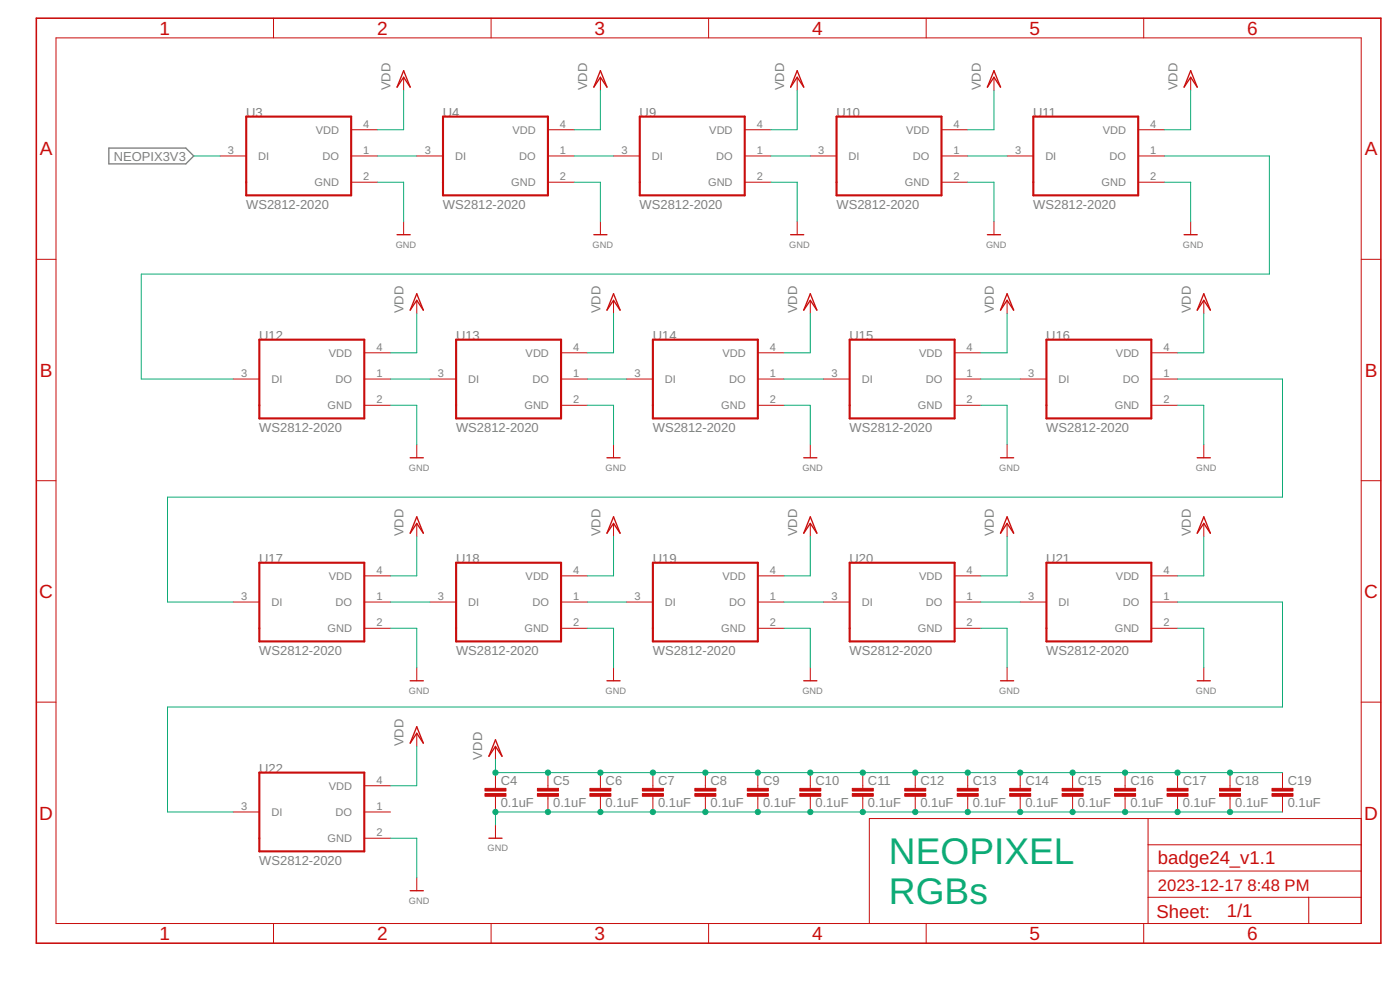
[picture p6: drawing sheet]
<svg xmlns="http://www.w3.org/2000/svg" width="420mm" height="297mm" viewBox="0 0 420 297" stroke-linecap="round" stroke-linejoin="round" font-family="sans-serif">
<path d="M32.7 44.4h23.1l2.3 2.4-2.3 2.4h-23.1z" fill="none" stroke="#808080" stroke-width=".4"/>
<g fill="none" stroke="#c90d0c" stroke-width=".63">
<path d="M73.9 35h31.5v23.6h-31.5zM132.9 35h31.5v23.6h-31.5zM192 35h31.5v23.6h-31.5zM251.1 35h31.5v23.6h-31.5zM310.1 35h31.5v23.6h-31.5zM77.8 101.9h31.5v23.6h-31.5zM136.9 101.9h31.5v23.6h-31.5zM195.9 101.9h31.5v23.6h-31.5zM255 101.9h31.5v23.6h-31.5zM314 101.9h31.5v23.6h-31.5zM77.8 168.8h31.5v23.6h-31.5zM136.9 168.8h31.5v23.6h-31.5z"/>
<path d="M195.9 168.8h31.5v23.6h-31.5zM255 168.8h31.5v23.6h-31.5zM314 168.8h31.5v23.6h-31.5zM77.8 231.8h31.5v23.6h-31.5z"/>
</g>
<g fill="none" stroke="#c90d0c" stroke-width=".3">
<path d="M16.8 11.4h391.7v265.7h-391.7zM82.1 5.5v5.9M147.4 5.5v5.9M212.7 5.5v5.9M278 5.5v5.9M343.2 5.5v5.9M105.4 38.9h7.9M121.1 23.2v3.9M164.4 38.9h7.9M180.2 23.2v3.9M223.5 38.9h7.9M239.2 23.2v3.9"/>
<path d="M282.6 38.9h7.8M298.3 23.2v3.9M341.6 38.9h7.9M357.3 23.2v3.9M66 46.8h7.9M105.4 46.8h7.9M105.4 54.7h7.9M125.1 46.8h7.8M164.4 46.8h7.9M164.4 54.7h7.9M184.1 46.8h7.9M223.5 46.8h7.9"/>
<path d="M223.5 54.7h7.9M243.2 46.8h7.9M282.6 46.8h7.8M282.6 54.7h7.8M302.2 46.8h7.9M341.6 46.8h7.9M341.6 54.7h7.9M10.9 77.8h5.9M121.1 66.5v3.9M180.2 66.5v3.9M239.2 66.5v3.9M298.3 66.5v3.9"/>
<path d="M357.3 66.5v3.9M408.5 77.8h5.9M125.1 90.1v3.9M184.1 90.1v3.9M243.2 90.1v3.9M302.2 90.1v3.9M361.3 90.1v3.9M70 113.7h7.8M109.3 113.7h7.9M109.3 105.9h7.9M129 113.7h7.9M168.4 113.7h7.9"/>
<path d="M168.4 105.9h7.9M188.1 113.7h7.8M227.4 113.7h7.9M227.4 105.9h7.9M247.1 113.7h7.9M286.5 113.7h7.9M286.5 105.9h7.9M306.2 113.7h7.8M345.5 113.7h7.9M345.5 105.9h7.9M109.3 121.6h7.9M125.1 133.4v4"/>
<path d="M168.4 121.6h7.9M184.1 133.4v4M227.4 121.6h7.9M243.2 133.4v4M286.5 121.6h7.9M302.2 133.4v4M345.5 121.6h7.9M361.3 133.4v4M10.9 144.2h5.9M125.1 157v4M184.1 157v4M243.2 157v4"/>
<path d="M302.2 157v4M361.3 157v4M408.5 144.2h5.9M109.3 172.8h7.9M168.4 172.8h7.9M227.4 172.8h7.9M286.5 172.8h7.9M345.5 172.8h7.9M70 180.6h7.8M109.3 180.6h7.9M109.3 188.5h7.9M129 180.6h7.9"/>
<path d="M168.4 180.6h7.9M168.4 188.5h7.9M188.1 180.6h7.8M227.4 180.6h7.9M227.4 188.5h7.9M247.1 180.6h7.9M286.5 180.6h7.9M286.5 188.5h7.9M306.2 180.6h7.8M345.5 180.6h7.9M345.5 188.5h7.9M10.9 210.7h5.9"/>
<path d="M125.1 200.3v4M184.1 200.3v4M243.2 200.3v4M302.2 200.3v4M361.3 200.3v4M408.5 210.7h5.9M109.3 235.8h7.9M125.1 220v3.9M148.7 223.9v4M148.7 231.8v4.7M148.7 238.9v4.7M164.4 231.8v4.7"/>
<path d="M164.4 238.9v4.7M180.2 231.8v4.7M180.2 238.9v4.7M195.9 231.8v4.7M195.9 238.9v4.7M211.7 231.8v4.7M211.7 238.9v4.7M227.4 231.8v4.7M227.4 238.9v4.7M243.2 231.8v4.7M243.2 238.9v4.7M258.9 231.8v4.7"/>
<path d="M258.9 238.9v4.7M274.7 231.8v4.7M274.7 238.9v4.7M290.4 231.8v4.7M290.4 238.9v4.7M306.2 231.8v4.7M306.2 238.9v4.7M321.9 231.8v4.7M321.9 238.9v4.7M337.7 231.8v4.7M337.7 238.9v4.7M353.4 231.8v4.7"/>
<path d="M353.4 238.9v4.7M369.1 231.8v4.7M369.1 238.9v4.7M384.9 231.8v4.7M384.9 238.9v4.7M70 243.6h7.8M109.3 243.6h7.9M109.3 251.5h7.9M148.7 247.6v3.9M344.6 245.6v31.5M344.6 253.5h63.9M408.5 245.6h-147.6v31.5"/>
<path d="M82.1 277.1v5.9M125.1 263.3v4M147.4 277.1v5.9M212.7 277.1v5.9M278 277.1v5.9M343.2 277.1v5.9M344.6 269.2h63.9M344.6 261.3h63.9M392.8 269.2v7.9"/>
</g>
<path d="M10.9 5.5h403.5v277.5h-403.5z" fill="none" stroke="#c90d0c" stroke-width=".47"/>
<g fill="none" stroke="#c90d0c" stroke-width=".4">
<path d="M121.1 21.2l2 4.9-2-2.9-1.9 2.9zM180.2 21.2l2 4.9-2-2.9-2 2.9zM239.2 21.2l2 4.9-2-2.9-1.9 2.9zM298.3 21.2l2 4.9-2-2.9-2 2.9zM357.3 21.2l2 4.9-2-2.9-1.9 2.9zM119.2 70.4h3.9M178.2 70.4h4M237.3 70.4h3.9M296.3 70.4h4M355.4 70.4h3.9M125.1 88.1l1.9 4.9-1.9-2.9-2 2.9zM184.1 88.1l2 4.9-2-2.9-1.9 2.9z"/>
<path d="M243.2 88.1l2 4.9-2-2.9-2 2.9zM302.2 88.1l2 4.9-2-2.9-1.9 2.9zM361.3 88.1l1.9 4.9-1.9-2.9-2 2.9zM123.1 137.4h3.9M182.2 137.4h3.9M241.2 137.4h4M300.3 137.4h3.9M359.3 137.4h3.9M125.1 155.1l1.9 4.9-1.9-3-2 3zM184.1 155.1l2 4.9-2-3-1.9 3zM243.2 155.1l2 4.9-2-3-2 3zM302.2 155.1l2 4.9-2-3-1.9 3z"/>
<path d="M361.3 155.1l1.9 4.9-1.9-3-2 3zM123.1 204.3h3.9M125.1 218l1.9 5-1.9-3-2 3zM182.2 204.3h3.9M241.2 204.3h4M300.3 204.3h3.9M359.3 204.3h3.9M148.7 222l2 4.9-2-3-2 3zM146.7 251.5h4M123.1 267.3h3.9"/>
</g>
<g fill="#c90d0c" stroke="#c90d0c" stroke-width=".3">
<path d="M145.5 236.5h6.3v.8h-6.3z"/>
<path d="M145.5 238.1h6.3v.8h-6.3z"/>
<path d="M161.3 236.5h6.3v.8h-6.3z"/>
<path d="M161.3 238.1h6.3v.8h-6.3z"/>
<path d="M177 236.5h6.3v.8h-6.3z"/>
<path d="M177 238.1h6.3v.8h-6.3z"/>
<path d="M192.8 236.5h6.3v.8h-6.3z"/>
<path d="M192.8 238.1h6.3v.8h-6.3z"/>
<path d="M208.5 236.5h6.3v.8h-6.3z"/>
<path d="M208.5 238.1h6.3v.8h-6.3z"/>
<path d="M224.3 236.5h6.3v.8h-6.3z"/>
<path d="M224.3 238.1h6.3v.8h-6.3z"/>
<path d="M240 236.5h6.3v.8h-6.3z"/>
<path d="M240 238.1h6.3v.8h-6.3z"/>
<path d="M255.8 236.5h6.3v.8h-6.3z"/>
<path d="M255.8 238.1h6.3v.8h-6.3z"/>
<path d="M271.5 236.5h6.3v.8h-6.3z"/>
<path d="M271.5 238.1h6.3v.8h-6.3z"/>
<path d="M287.3 236.5h6.3v.8h-6.3z"/>
<path d="M287.3 238.1h6.3v.8h-6.3z"/>
<path d="M303 236.5h6.3v.8h-6.3z"/>
<path d="M303 238.1h6.3v.8h-6.3z"/>
<path d="M318.7 236.5h6.4v.8h-6.4z"/>
<path d="M318.7 238.1h6.4v.8h-6.4z"/>
<path d="M334.5 236.5h6.3v.8h-6.3z"/>
<path d="M334.5 238.1h6.3v.8h-6.3z"/>
<path d="M350.2 236.5h6.4v.8h-6.4z"/>
<path d="M350.2 238.1h6.4v.8h-6.4z"/>
<path d="M366 236.5h6.3v.8h-6.3z"/>
<path d="M366 238.1h6.3v.8h-6.3z"/>
<path d="M381.7 236.5h6.3v.8h-6.3z"/>
<path d="M381.7 238.1h6.3v.8h-6.3z"/>
</g>
<g fill="none" stroke="#0dab76" stroke-width=".3">
<path d="M121.1 27.1v11.8h-7.8M180.2 27.1v11.8h-7.9M239.2 27.1v11.8h-7.8M298.3 27.1v11.8h-7.9M357.3 27.1v11.8h-7.8M58.1 46.8h7.9M113.3 54.7h7.8v11.8M113.3 46.8h11.8M172.3 54.7h7.9v11.8M172.3 46.8h11.8M231.4 54.7h7.8v11.8M231.4 46.8h11.8"/>
<path d="M290.4 54.7h7.9v11.8M290.4 46.8h11.8M349.5 54.7h7.8v11.8M349.5 46.8h31.5v35.4h-338.6v31.5h27.6M125.1 94v11.9h-7.9M184.1 94v11.9h-7.8M243.2 94v11.9h-7.9M302.2 94v11.9h-7.8M361.3 94v11.9h-7.9M117.2 113.7h11.8M176.3 113.7h11.8M235.3 113.7h11.8"/>
<path d="M294.4 113.7h11.8M353.4 113.7h31.5v35.5h-334.6v31.4h19.7M117.2 121.6h7.9v11.8M176.3 121.6h7.8v11.8M235.3 121.6h7.9v11.8M294.4 121.6h7.8v11.8M353.4 121.6h7.9v11.8M125.1 161v11.8h-7.9M184.1 161v11.8h-7.8M243.2 161v11.8h-7.9M302.2 161v11.8h-7.8M361.3 161v11.8h-7.9"/>
<path d="M117.2 188.5h7.9v11.8M117.2 180.6h11.8M176.3 188.5h7.8v11.8M176.3 180.6h11.8M235.3 188.5h7.9v11.8M235.3 180.6h11.8M294.4 188.5h7.8v11.8M294.4 180.6h11.8M353.4 188.5h7.9v11.8M353.4 180.6h31.5v31.5h-334.6v31.5h19.7M125.1 223.9v11.9h-7.9M148.7 227.9v3.9h236.2"/>
<path d="M117.2 251.5h7.9v11.8M384.9 243.6h-236.2v4"/>
</g>
<g fill="#0dab76" stroke="#0dab76" stroke-width=".3">
<circle cx="164.4" cy="243.6" r=".78"/>
<circle cx="180.2" cy="243.6" r=".78"/>
<circle cx="195.9" cy="243.6" r=".78"/>
<circle cx="211.7" cy="243.6" r=".78"/>
<circle cx="227.4" cy="243.6" r=".78"/>
<circle cx="243.2" cy="243.6" r=".78"/>
<circle cx="258.9" cy="243.6" r=".78"/>
<circle cx="274.7" cy="243.6" r=".78"/>
<circle cx="290.4" cy="243.6" r=".78"/>
<circle cx="306.2" cy="243.6" r=".78"/>
<circle cx="321.9" cy="243.6" r=".78"/>
<circle cx="337.7" cy="243.6" r=".78"/>
<circle cx="353.4" cy="243.6" r=".78"/>
<circle cx="369.1" cy="243.6" r=".78"/>
<circle cx="148.7" cy="243.6" r=".78"/>
<circle cx="164.4" cy="231.8" r=".78"/>
<circle cx="180.2" cy="231.8" r=".78"/>
<circle cx="195.9" cy="231.8" r=".78"/>
<circle cx="211.7" cy="231.8" r=".78"/>
<circle cx="227.4" cy="231.8" r=".78"/>
<circle cx="243.2" cy="231.8" r=".78"/>
<circle cx="258.9" cy="231.8" r=".78"/>
<circle cx="274.7" cy="231.8" r=".78"/>
<circle cx="290.4" cy="231.8" r=".78"/>
<circle cx="306.2" cy="231.8" r=".78"/>
<circle cx="321.9" cy="231.8" r=".78"/>
<circle cx="337.7" cy="231.8" r=".78"/>
<circle cx="353.4" cy="231.8" r=".78"/>
<circle cx="369.1" cy="231.8" r=".78"/>
<circle cx="148.7" cy="231.8" r=".78"/>
</g>
<g font-size="11.1" fill="#0dab76">
<text x="266.8" y="259.4">NEOPIXEL</text>
<text x="266.8" y="271.2">RGBs</text>
</g>
<g font-size="5.7" fill="#c90d0c">
<text x="47.9" y="10.4">1</text>
<text x="113.1" y="10.4">2</text>
<text x="178.4" y="10.4">3</text>
<text x="243.7" y="10.4">4</text>
<text x="309" y="10.4">5</text>
<text x="374.3" y="10.4">6</text>
<text x="11.9" y="46.6">A</text>
<text x="409.6" y="46.6">A</text>
<text x="11.9" y="113">B</text>
<text x="409.6" y="113">B</text>
<text x="11.8" y="179.5">C</text>
<text x="409.4" y="179.5">C</text>
<text x="11.8" y="245.9">D</text>
<text x="409.4" y="245.9">D</text>
<text x="47.9" y="282.1">1</text>
<text x="113.1" y="282.1">2</text>
<text x="178.4" y="282.1">3</text>
<text x="243.7" y="282.1">4</text>
<text x="309" y="282.1">5</text>
<text x="374.3" y="282.1">6</text>
</g>
<g font-size="5.6" fill="#c90d0c">
<text x="347.5" y="259.4">badge24_v1.1</text>
<text x="347.1" y="275.3">Sheet:</text>
<text x="368.2" y="275.1">1/1</text>
</g>
<g font-size="5" fill="#c90d0c">
<text x="347.5" y="267.3">2023-12-17</text>
<text x="374.4" y="267.3">8:48 PM</text>
</g>
<g font-size="3.9" fill="#808080">
<text x="117.2" y="27.1" transform="rotate(-90 117.2 27.1)">VDD</text>
<text x="176.2" y="27.1" transform="rotate(-90 176.2 27.1)">VDD</text>
<text x="235.3" y="27.1" transform="rotate(-90 235.3 27.1)">VDD</text>
<text x="294.4" y="27.1" transform="rotate(-90 294.4 27.1)">VDD</text>
<text x="353.4" y="27.1" transform="rotate(-90 353.4 27.1)">VDD</text>
<text x="73.9" y="35">U3</text>
<text x="132.9" y="35">U4</text>
<text x="192" y="35">U9</text>
<text x="251" y="35">U10</text>
<text x="310.1" y="35">U11</text>
<text x="34.1" y="48.2">NEOPIX3V3</text>
<text x="73.9" y="62.6">WS2812-2020</text>
<text x="132.9" y="62.6">WS2812-2020</text>
<text x="192" y="62.6">WS2812-2020</text>
<text x="251" y="62.6">WS2812-2020</text>
<text x="310.1" y="62.6">WS2812-2020</text>
<text x="121.1" y="94" transform="rotate(-90 121.1 94)">VDD</text>
<text x="180.2" y="94" transform="rotate(-90 180.2 94)">VDD</text>
<text x="239.2" y="94" transform="rotate(-90 239.2 94)">VDD</text>
<text x="298.3" y="94" transform="rotate(-90 298.3 94)">VDD</text>
<text x="357.3" y="94" transform="rotate(-90 357.3 94)">VDD</text>
<text x="77.8" y="101.9">U12</text>
<text x="136.9" y="101.9">U13</text>
<text x="195.9" y="101.9">U14</text>
<text x="255" y="101.9">U15</text>
<text x="314" y="101.9">U16</text>
<text x="77.8" y="129.5">WS2812-2020</text>
<text x="136.9" y="129.5">WS2812-2020</text>
<text x="195.9" y="129.5">WS2812-2020</text>
<text x="255" y="129.5">WS2812-2020</text>
<text x="314" y="129.5">WS2812-2020</text>
<text x="121.1" y="161" transform="rotate(-90 121.1 161)">VDD</text>
<text x="180.2" y="161" transform="rotate(-90 180.2 161)">VDD</text>
<text x="239.2" y="161" transform="rotate(-90 239.2 161)">VDD</text>
<text x="298.3" y="161" transform="rotate(-90 298.3 161)">VDD</text>
<text x="357.3" y="161" transform="rotate(-90 357.3 161)">VDD</text>
<text x="77.8" y="168.8">U17</text>
<text x="136.9" y="168.8">U18</text>
<text x="195.9" y="168.8">U19</text>
<text x="255" y="168.8">U20</text>
<text x="314" y="168.8">U21</text>
<text x="77.8" y="196.4">WS2812-2020</text>
<text x="136.9" y="196.4">WS2812-2020</text>
<text x="195.9" y="196.4">WS2812-2020</text>
<text x="255" y="196.4">WS2812-2020</text>
<text x="314" y="196.4">WS2812-2020</text>
<text x="121.1" y="224" transform="rotate(-90 121.1 224)">VDD</text>
<text x="144.8" y="227.9" transform="rotate(-90 144.8 227.9)">VDD</text>
<text x="77.8" y="231.8">U22</text>
<text x="150.3" y="235.6">C4</text>
<text x="166" y="235.6">C5</text>
<text x="181.8" y="235.6">C6</text>
<text x="197.5" y="235.6">C7</text>
<text x="213.3" y="235.6">C8</text>
<text x="229" y="235.6">C9</text>
<text x="244.8" y="235.6">C10</text>
<text x="260.5" y="235.6">C11</text>
<text x="276.2" y="235.6">C12</text>
<text x="292" y="235.6">C13</text>
<text x="307.7" y="235.6">C14</text>
<text x="323.5" y="235.6">C15</text>
<text x="339.2" y="235.6">C16</text>
<text x="355" y="235.6">C17</text>
<text x="370.7" y="235.6">C18</text>
<text x="386.5" y="235.6">C19</text>
<text x="150.3" y="242.3">0.1uF</text>
<text x="166" y="242.3">0.1uF</text>
<text x="181.8" y="242.3">0.1uF</text>
<text x="197.5" y="242.3">0.1uF</text>
<text x="213.3" y="242.3">0.1uF</text>
<text x="229" y="242.3">0.1uF</text>
<text x="244.8" y="242.3">0.1uF</text>
<text x="260.5" y="242.3">0.1uF</text>
<text x="276.2" y="242.3">0.1uF</text>
<text x="292" y="242.3">0.1uF</text>
<text x="307.7" y="242.3">0.1uF</text>
<text x="323.5" y="242.3">0.1uF</text>
<text x="339.2" y="242.3">0.1uF</text>
<text x="355" y="242.3">0.1uF</text>
<text x="370.7" y="242.3">0.1uF</text>
<text x="386.5" y="242.3">0.1uF</text>
<text x="77.8" y="259.4">WS2812-2020</text>
</g>
<g font-size="3.3" fill="#808080">
<text x="94.8" y="40.1">VDD</text>
<text x="109" y="38.4">4</text>
<text x="153.8" y="40.1">VDD</text>
<text x="168.1" y="38.4">4</text>
<text x="212.9" y="40.1">VDD</text>
<text x="227.1" y="38.4">4</text>
<text x="271.9" y="40.1">VDD</text>
<text x="286.2" y="38.4">4</text>
<text x="331" y="40.1">VDD</text>
<text x="345.2" y="38.4">4</text>
<text x="68.4" y="46.2">3</text>
<text x="77.5" y="48">DI</text>
<text x="96.8" y="48">DO</text>
<text x="109" y="46.2">1</text>
<text x="127.5" y="46.2">3</text>
<text x="136.6" y="48">DI</text>
<text x="155.8" y="48">DO</text>
<text x="168.1" y="46.2">1</text>
<text x="186.5" y="46.2">3</text>
<text x="195.6" y="48">DI</text>
<text x="214.9" y="48">DO</text>
<text x="227.1" y="46.2">1</text>
<text x="245.6" y="46.2">3</text>
<text x="254.7" y="48">DI</text>
<text x="273.9" y="48">DO</text>
<text x="286.2" y="46.2">1</text>
<text x="304.6" y="46.2">3</text>
<text x="313.7" y="48">DI</text>
<text x="333" y="48">DO</text>
<text x="345.2" y="46.2">1</text>
<text x="94.4" y="55.9">GND</text>
<text x="109" y="54.1">2</text>
<text x="153.4" y="55.9">GND</text>
<text x="168.1" y="54.1">2</text>
<text x="212.5" y="55.9">GND</text>
<text x="227.1" y="54.1">2</text>
<text x="271.6" y="55.9">GND</text>
<text x="286.2" y="54.1">2</text>
<text x="330.6" y="55.9">GND</text>
<text x="345.2" y="54.1">2</text>
<text x="98.7" y="107">VDD</text>
<text x="112.9" y="105.3">4</text>
<text x="157.7" y="107">VDD</text>
<text x="172" y="105.3">4</text>
<text x="216.8" y="107">VDD</text>
<text x="231" y="105.3">4</text>
<text x="275.9" y="107">VDD</text>
<text x="290.1" y="105.3">4</text>
<text x="334.9" y="107">VDD</text>
<text x="349.2" y="105.3">4</text>
<text x="72.4" y="113.2">3</text>
<text x="112.9" y="113.2">1</text>
<text x="131.4" y="113.2">3</text>
<text x="172" y="113.2">1</text>
<text x="190.5" y="113.2">3</text>
<text x="231" y="113.2">1</text>
<text x="249.5" y="113.2">3</text>
<text x="290.1" y="113.2">1</text>
<text x="308.6" y="113.2">3</text>
<text x="349.2" y="113.2">1</text>
<text x="81.4" y="114.9">DI</text>
<text x="100.7" y="114.9">DO</text>
<text x="140.5" y="114.9">DI</text>
<text x="159.8" y="114.9">DO</text>
<text x="199.6" y="114.9">DI</text>
<text x="218.8" y="114.9">DO</text>
<text x="258.6" y="114.9">DI</text>
<text x="277.9" y="114.9">DO</text>
<text x="317.7" y="114.9">DI</text>
<text x="336.9" y="114.9">DO</text>
<text x="98.3" y="122.8">GND</text>
<text x="112.9" y="121">2</text>
<text x="157.4" y="122.8">GND</text>
<text x="172" y="121">2</text>
<text x="216.4" y="122.8">GND</text>
<text x="231" y="121">2</text>
<text x="275.5" y="122.8">GND</text>
<text x="290.1" y="121">2</text>
<text x="334.5" y="122.8">GND</text>
<text x="349.2" y="121">2</text>
<text x="98.7" y="174">VDD</text>
<text x="112.9" y="172.2">4</text>
<text x="157.7" y="174">VDD</text>
<text x="172" y="172.2">4</text>
<text x="216.8" y="174">VDD</text>
<text x="231" y="172.2">4</text>
<text x="275.9" y="174">VDD</text>
<text x="290.1" y="172.2">4</text>
<text x="334.9" y="174">VDD</text>
<text x="349.2" y="172.2">4</text>
<text x="72.4" y="180.1">3</text>
<text x="81.4" y="181.8">DI</text>
<text x="100.7" y="181.8">DO</text>
<text x="112.9" y="180.1">1</text>
<text x="131.4" y="180.1">3</text>
<text x="140.5" y="181.8">DI</text>
<text x="159.8" y="181.8">DO</text>
<text x="172" y="180.1">1</text>
<text x="190.5" y="180.1">3</text>
<text x="199.6" y="181.8">DI</text>
<text x="218.8" y="181.8">DO</text>
<text x="231" y="180.1">1</text>
<text x="249.5" y="180.1">3</text>
<text x="258.6" y="181.8">DI</text>
<text x="277.9" y="181.8">DO</text>
<text x="290.1" y="180.1">1</text>
<text x="308.6" y="180.1">3</text>
<text x="317.7" y="181.8">DI</text>
<text x="336.9" y="181.8">DO</text>
<text x="349.2" y="180.1">1</text>
<text x="98.3" y="189.7">GND</text>
<text x="112.9" y="188">2</text>
<text x="157.4" y="189.7">GND</text>
<text x="172" y="188">2</text>
<text x="216.4" y="189.7">GND</text>
<text x="231" y="188">2</text>
<text x="275.5" y="189.7">GND</text>
<text x="290.1" y="188">2</text>
<text x="334.5" y="189.7">GND</text>
<text x="349.2" y="188">2</text>
<text x="98.7" y="237">VDD</text>
<text x="112.9" y="235.2">4</text>
<text x="72.4" y="243.1">3</text>
<text x="81.4" y="244.8">DI</text>
<text x="100.7" y="244.8">DO</text>
<text x="112.9" y="243.1">1</text>
<text x="112.9" y="251">2</text>
<text x="98.3" y="252.7">GND</text>
</g>
<g font-size="2.8" fill="#808080">
<text x="118.8" y="74.4">GND</text>
<text x="177.8" y="74.4">GND</text>
<text x="236.9" y="74.4">GND</text>
<text x="295.9" y="74.4">GND</text>
<text x="355" y="74.4">GND</text>
<text x="122.7" y="141.3">GND</text>
<text x="181.8" y="141.3">GND</text>
<text x="240.8" y="141.3">GND</text>
<text x="299.9" y="141.3">GND</text>
<text x="358.9" y="141.3">GND</text>
<text x="122.7" y="208.2">GND</text>
<text x="181.8" y="208.2">GND</text>
<text x="240.8" y="208.2">GND</text>
<text x="299.9" y="208.2">GND</text>
<text x="358.9" y="208.2">GND</text>
<text x="146.3" y="255.4">GND</text>
<text x="122.7" y="271.2">GND</text>
</g>
</svg>
